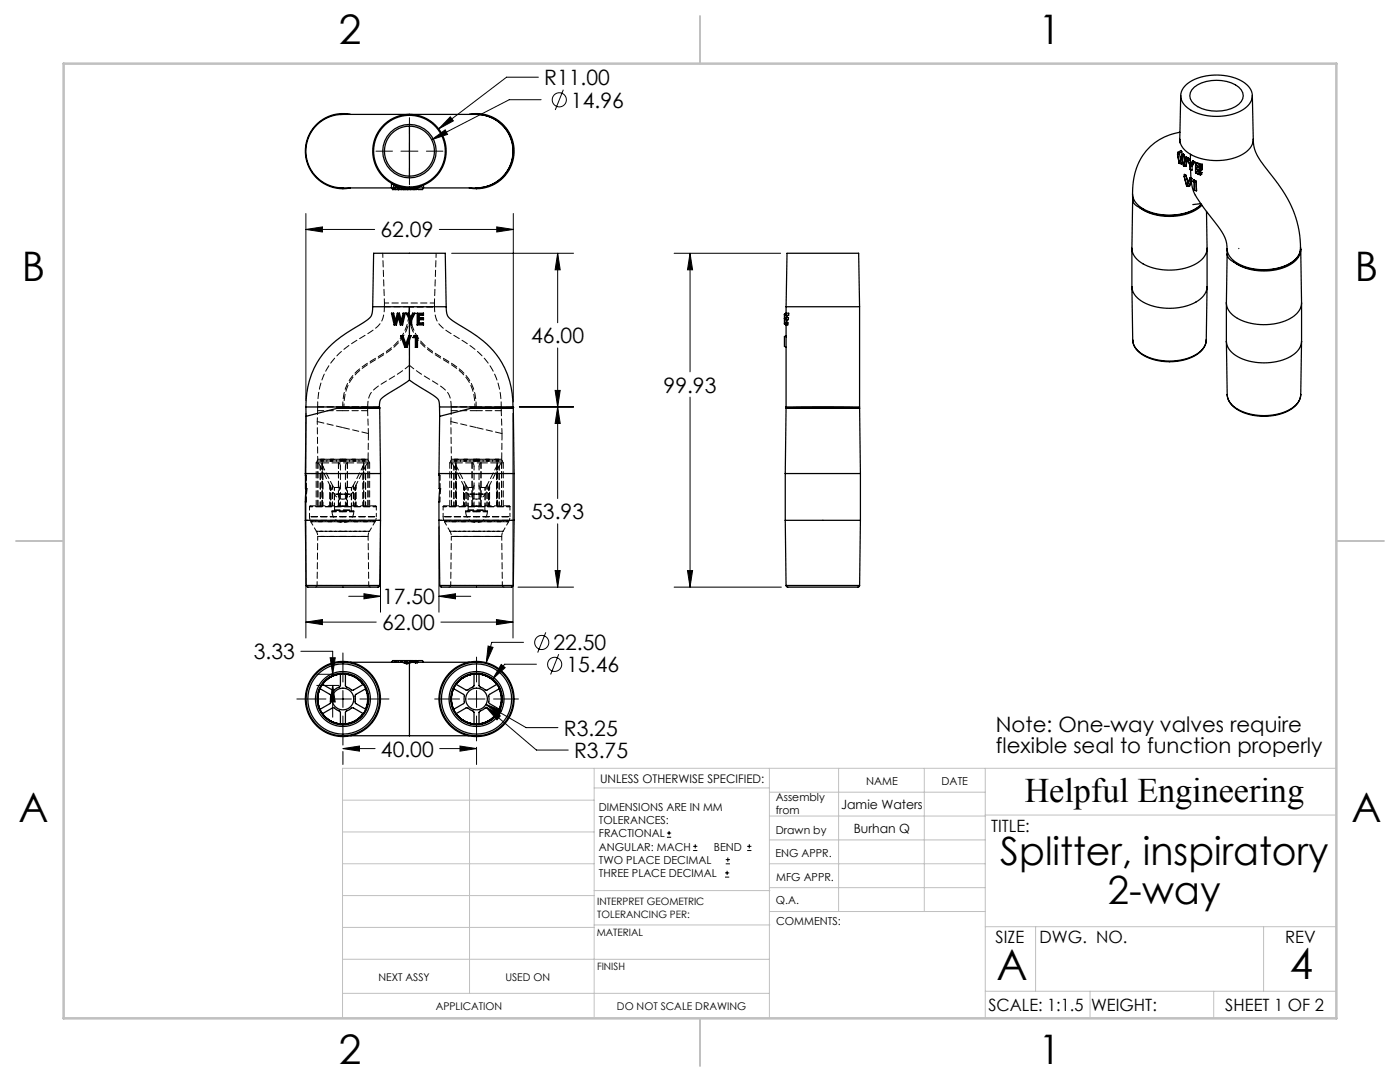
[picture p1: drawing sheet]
<svg xmlns="http://www.w3.org/2000/svg" width="279mm" height="216mm" viewBox="0 0 279 216" stroke-linecap="round" stroke-linejoin="round" font-family="sans-serif">
<g fill="none" stroke="#000" stroke-width=".2">
<path d="M107.4 15.4h-6.3l-13.6 10.3M108 19.9h-6.4l-15.5 8M112.4 17.9l-1.6 4M75 30.2h3.3M80 30.2h3.4M81.7 23.5v3.3M81.7 28.5v3.4M81.7 33.5v3.3M85.1 30.2h3.3M86.1 27.9l2.7-2 .5 .9zM89.9 23.3l.6 .8-3 1.6zM61 45.8l3.3-.5v1z"/>
<path d="M61 42.6v37.3M61 45.8h13.8M87.7 45.8h14.7M90.1 50.5h24.4M99.1 45.3l3.3 .5-3.3 .5zM102.4 42.6v37.6M111.3 50.5l.5 3.3h-1zM111.3 50.5v13.9M134.5 50.5h21.3M137.7 50.5l.5 3.3h-1zM137.7 50.5v23.7M110.8 77.9h1l-.5 3.3z"/>
<path d="M111.3 69.4v30.1M137.7 79.2v38M61 82.5v44.8M102.4 82.5v44.8M103.6 81.2h10.9M111.3 81.2l.5 3.3h-1zM69.6 119h6.3M72.6 118.5l3.3 .5-3.3 .5zM75.9 105.1v17.1M87.6 119l3.3-.5v1zM87.6 105.1v17.1M87.6 119h6.4"/>
<path d="M103.4 117.2h11.1M110.8 113.9h1l-.5 3.3zM111.3 104.5v12.7M134.5 117.2h21.4M137.2 113.9h1l-.5 3.3zM59.2 139.5h5.9M60 130h6.4v4.5M61 124.1l3.3-.5v1zM61 124.1h14.1M63.2 134.5h4.5M63.2 136.8h4.5M65.9 131.2h1l-.5 3.3z"/>
<path d="M66.4 136.8l.5 3.3h-1zM66.4 136.8v6.3M66.7 139.5h3.4M68.4 130.3v5.8M68.4 137.8v3.4M71.8 139.5h5.8M86.7 139.5h5M88 124.1h14.4M93.4 139.5h3.4M95.1 131.1v5M95.1 137.8v3.4M97.4 128.9l1 .3-1.4 3z"/>
<path d="M98.5 139.5h5M99.1 123.6l3.3 .5-3.3 .5zM100 132.6l.8 .6-2.5 2.3zM104.5 128.2h-6.4l-1.1 4M107.1 132.5h-6.4l-2.4 3M108.9 126.2l-1.6 4M111.5 130.5l-1.6 4.1M68.4 149.4l3.3-.5v1zM68.4 149.9v2.6M68.4 149.4h6.5M68.4 142.9v5.8M87.8 149.4h7.3"/>
<path d="M91.8 148.9l3.3 .5-3.3 .5zM95.1 142.9v4.9M95.1 149.1v3.4M97 140.6l3.1 1.2-.5 .9zM97 140.6l8 4.6h6.3M97 141.1l10.1 8.6h6.3M97 141.1l2.8 1.8-.6 .7zM133.1 167.1h.8M133.1 166.2h.8M133.5 165.8v.8M138.3 169.7h.9M138.3 168.9h.9"/>
<path d="M138.8 168.5v.8M144.7 175h.8M144.7 174.2h.8M144.8 172.4h.9M144.8 171.5h.9M145.1 173.8v.8M145.3 171.1v.8M149.1 169.7h.9M149.1 168.9h.9M149.5 168.5v.8"/>
<circle cx="111.6" cy="19.9" r="1.41"/>
<circle cx="108.1" cy="128.2" r="1.41"/>
<circle cx="110.7" cy="132.6" r="1.41"/>
</g>
<g fill="none" stroke="#c0c0c0" stroke-width=".2">
<path d="M68.4 159.7h50.2M93.7 153.3v44.9M118.6 153.3v49.9M118.6 157.2h34.9M153.5 153.3v49.9M153.5 158.1h43.1M167.4 153.3v28.6M184.5 153.3v28.6M196.6 153.3v49.9M266.7 153.3h-198.3v49.9M68.4 178.7h50.2M68.4 172.4h50.2"/>
<path d="M68.4 166h50.2M118.6 177.7h35.1M153.5 167.6h43.1M153.5 162.8h43.1M153.5 172.4h43.1M153.5 177.1h43.1M196.6 162.6h70.1M68.4 198.2h85.1M68.4 185.1h50.2M68.4 191.4h50.2M118.6 191.4h34.9M118.6 184.6h35.1"/>
<path d="M153.7 181.9h42.9M196.6 197.8h70.1M196.6 184.9h70.1M206.7 184.9v12.9M217.5 197.8v5.4M242.2 197.8v5.4M252.2 184.9v12.9"/>
</g>
<path d="M139.7 3.2v9.5M3.2 107.9h9.5M266.7 107.9h9.5M139.7 203.2v9.5" fill="none" stroke="#c0c0c0" stroke-width=".25"/>
<path d="M12.7 12.7h254v190.5h-254z" fill="none" stroke="#c0c0c0" stroke-width=".5"/>
<path d="M110.8 113.9h1l-.5 3.3zM111.3 81.2l.5 3.3h-1zM110.8 77.9h1l-.5 3.3zM111.3 50.5l.5 3.3h-1zM99.1 123.6l3.3 .5-3.3 .5zM61 124.1l3.3-.5v1zM72.6 118.5l3.3 .5-3.3 .5zM87.6 119l3.3-.5v1zM99.1 45.3l3.3 .5-3.3 .5zM61 45.8l3.3-.5v1zM137.7 50.5l.5 3.3h-1zM137.2 113.9h1l-.5 3.3zM89.9 23.3l-2.4 2.4 3-1.6zM86.1 27.9l3.2-1.1-.5-.9zM68.4 149.4l3.3-.5v1zM91.8 148.9l3.3 .5-3.3 .5zM97 140.6l2.6 2.1 .5-.9zM97 141.1l2.2 2.5 .6-.7zM100 132.6l-1.7 2.9 2.5-2.3zM97.4 128.9l-.4 3.3 1.4-3zM65.9 131.2h1l-.5 3.3zM66.4 136.8l.5 3.3h-1z" fill="#000"/>
<g fill="none" stroke="#000" stroke-width=".25">
<path d="M235.6 19l-.1 8.8a3.6 3.6 0 0 0 2.1 3M236.7 17a10.6 10.6 0 0 1 10.4-1.2 3.9 3.9 0 0 1 2.8 3.5 4.8 4.8 0 0 1-4 3.5 10.4 10.4 0 0 1-9.3-1.7 2.71 2.71 0 0 1 .1-4.1zM238.4 17.4a7.9 7.9 0 0 1 8.8 0 2.08 2.08 0 0 1 0 3.4 7.9 7.9 0 0 1-8.8 0 2.08 2.08 0 0 1 0-3.4zM249.9 19l.2 8.8a4.1 4.1 0 0 1-3.1 3.5 11.6 11.6 0 0 1-9.4-.5M67.9 37.5h.5M68.6 22.8h-.7M69.9 22.8a7.5 7.5 0 0 0-9 7.4 7.5 7.5 0 0 0 9 7.3M78.1 37.5h2.8M78.1 37.5l.3 .3h.5M78.6 36.8l.3 .3M78.6 36.8l-.5-.2v.9M78.6 36.8v.7l-.2 .3"/>
<path d="M78.9 37.1h.4M78.9 37.1v.7M79.3 37.1l.4 .1M79.3 37.1l.1 .7M79.7 37.2l.4 .2M79.7 37.2l-.1 .6M80.1 37.4h.3M80.1 37.4v.4M80.1 37.8h-1.2M80.1 37.8h.9M80.4 37.4l.5 .1M80.4 37.4l.2 .4"/>
<path d="M80.9 37.5l-.3 .3M80.9 37.5h.1M81 37.5v.3M81.1 37.5h.5M81.1 37.5l.3 .3M81.5 37.5h-.4M81.5 37.5l-.1 .3M81.7 22.8h9.3a22.4 22.4 0 0 1 6.6 .5 7.3 7.3 0 0 1 4.7 8.1 7.3 7.3 0 0 1-7.3 6.1M81.7 22.8h-10.2a17.9 17.9 0 0 0-5.6 .5 7.4 7.4 0 0 0-4.6 8.8 7.4 7.4 0 0 0 8.3 5.4h8.5M81.7 22.8a7.3 7.3 0 0 1 7.3 7.4 7.3 7.3 0 0 1-7.3 7.3M81.7 22.8a7.3 7.3 0 0 0-7.3 7.4 7.3 7.3 0 0 0 7.3 7.3M81.7 25.2v10"/>
<path d="M82.4 37.5h-.5v.3M82.4 37.5l.1 .3M82.6 37.7l.2 .1M82.7 37.6l.1 .2M82.8 37.4l-.5 .1M82.8 37.4l-.4 .1M82.8 37.4l-.3 .4h-1.5M83.3 37.5v-.2l1.2-.3v.5M83.3 37.5h1.2M83.3 37.5l.2 .3h.8l.2-.3M83.3 37.5h-1.6M83.3 37.5l-.2 .3h-.3"/>
<path d="M84.5 37.5h10.5M93.7 22.8a7.5 7.5 0 0 1 8.9 7.4 7.5 7.5 0 0 1-9 7.3M95 22.8a7.3 7.3 0 0 1 7.4 7.4 7.3 7.3 0 0 1-7.4 7.3M226 38.7v1.1M226 39.8l-.1 9.8M226 39.8l.3 .8 1.1 .8M235 30.8l.3 1.8M235 30.8h.1M235.1 30.4l.3 .2M235.1 30.4l-.1 .4M235.3 32.6h.1M235.4 30.6l-.4 .2"/>
<path d="M235.4 30.6l.2 1.3M235.4 32.6h.1M235.4 32.6l.4 .1M235.5 27.8l-.1 .7M235.5 26.4a11.3 11.3 0 0 0-9.5 11.3 4 4 0 0 0 3.2 4.5 11.1 11.1 0 0 0 10.2-1.1l.3-.3M235.8 31.2v.1M235.8 31.2l-.4 1.4M235.8 31.3l.4 1.8M235.8 31.3h.1M235.9 30.3v.6M235.9 30.3l-.2-.3-.6 .4M235.9 30.3l-.5 .3"/>
<path d="M235.9 30.9l.3-.2 .2 .2M235.9 30.9l.3 .1M235.9 30.9l-.1 .3M236 31.9l-.2 .8M236 32.3v.3l-.2 .1M236.2 31l-.4 .3M236.2 31l.2 1.3M236.2 33.1h.1M236.3 33.1h.1M236.3 33.1l.3 .1M236.3 35.2h.1M236.3 35.2l.5 1.9"/>
<path d="M236.4 30.9l.1 1.1M236.4 30.9l-.2 .1M236.6 31.7l-.3 1.4M236.7 35l-.3-.2-.1 .4M236.7 35l-.4 .2M236.7 35l.4 1.6M236.7 35l.5 1.4M236.7 31.3l.3 .2M236.7 31.3l-.1 .4M236.8 37.1h.1M236.9 37.1h.1M236.9 37.1l.3 .1"/>
<path d="M237 31.5l-.4 .2M237 31.5l-.4 1.7M237 31.5h.1M237.1 32l.4 1.1v.7M237.1 32h.1M237.1 31.6v.4M237.1 32l.4 1.1M237.2 31.6l.3 .2M237.2 31.6h-.1M237.4 35.8h.1M237.4 35.8l-.5 1.3M237.5 31.8v.2"/>
<path d="M237.5 31.8l-.4 .2M237.5 35.5h.2M237.5 35.5l.3 .1M237.5 35.5l-.1 .3M237.5 33.1v.7M237.5 32h.1M237.6 32l.2 .6M237.6 30.8v1.2M237.6 33.9l.1 1.6M237.7 35.5l.2 .1M237.7 36.2l-.2 .9-.3 .1M237.8 32.6l-.3 .5"/>
<path d="M237.8 35.6l-.4 .2M237.8 35.6l-.6 1.6M237.9 35.6l-.2 .6M237.9 35.6h-.1M237.9 32.5h.1M237.9 32.5l-.4 .6M237.9 33.1h-.4M237.9 33.1v.8l-.4-.1M238.1 32.1l.3 .2M238.1 32.1l-.2 .4M238.1 32.1l-.3 .5M238.1 36.2l.3 .2"/>
<path d="M238.3 35.9l-.2 .3zM238.3 35.9l.4 .3M238.3 36.4l.1 1.6M238.3 38h.1M238.4 38l.3 .1M238.4 32.3l-.5 .2M238.4 32.3l-.5 .8M238.4 32.3h.1M238.6 32.9l.6 .3M238.6 32.9v1.6l.6 .3M238.6 32.9v1.5l.4-.2M238.7 32.5l1.3 .3"/>
<path d="M238.7 32.5l-.1 .4M238.7 32.5l.9 .5M238.7 36.4v1.7M238.7 36.2v1.9M238.7 36.2l-.3 .2M239 34.2l.6 .4v.3M239 33.4l-.4 .2 .6 .4M239 33.4l.6 .3M239 33.1v.3M239 33.8v.4M239.1 34.2l.8 .2M239.1 34.2h-.1"/>
<path d="M239.1 33.9v.3M239.1 33.3l.8 .2M239.1 33.3l-.1 .1M239.1 33.2v.1M239.2 33.2l.4 .1M239.2 33.2h.1M239.2 34l.4 .1M239.2 34.8l.4 .1M239.6 33l-.4 .2M239.6 33v.3M239.6 33.7v.4M239.6 33.7l-.4 .3"/>
<path d="M239.9 34.4l-.1 .4-.2 .1M239.9 34.4l-.7 .4M239.9 33.5v.4l-.3 .2M239.9 33.5l-.3 .2M240 32.8l-.1 .3-.3 .2M240 32.8l-.4 .2M250.1 27.8l.1 .8a7.3 7.3 0 0 0 1.5 3.7 46.9 46.9 0 0 1 6 8.8 18.2 18.2 0 0 1 1.7 9.2 5.9 5.9 0 0 1-4.7 3.3 10.4 10.4 0 0 1-8.8-1.9 3.8 3.8 0 0 1-1.1-3.2l-.2-.8a11.2 11.2 0 0 0-2.2-3.4l-2.7-3.5-1.3-2.1-.4-1.2-.3-1.3M225.9 49.6a4.2 4.2 0 0 0 3.2 3.5 11.5 11.5 0 0 0 10.3-1 3.3 3.3 0 0 0 1.5-2.5M225.9 49.6v7.6M225.9 57.2a4.3 4.3 0 0 0 3.3 3.6 11.4 11.4 0 0 0 10.3-1.1 3.2 3.2 0 0 0 1.4-2.5M225.9 57.2l.2 10.6M239.6 40.6l-1.5 .2"/>
<path d="M239.8 40.8a10.5 10.5 0 0 1-8.9 2l-1.9-.5-1.6-.9M239.9 40.9a10.4 10.4 0 0 1-10.1 1.7l-1.1-.4-1.3-.8M240.8 42.2l.1 7.4M240.9 57.2l-.2 10.6a4.5 4.5 0 0 1-3.6 3.7 10.7 10.7 0 0 1-10.1-1.6l-.7-1-.2-1M240.9 49.6v7.6M244.9 49.6v1.1M244.9 50.7l-.1 9.8M244.9 50.7a1.84 1.84 0 0 0 1.4 1.6M247.2 49.6h.1M259.5 49.3l.1 .5M259.5 49.6a3.9 3.9 0 0 1-2.8 3.4 11.3 11.3 0 0 1-10.4-.7M259.6 49.8h.1"/>
<path d="M259.6 49.8a4.1 4.1 0 0 1-3.1 3.5 11.2 11.2 0 0 1-10.2-1M259.6 49.8l.2 10.7M74.4 61.2a2.67 2.67 0 0 1-1.4 2.9 33.3 33.3 0 0 0-8.1 6 16.4 16.4 0 0 0-3.9 11.1M74.4 61.2h7.3M74.4 61.2l.2-10.7h14.3l.1 10.7M78.1 62.5h.5M78.1 62.5l.6 2.3M78.1 62.5l.3 .2M78.4 62.7h.1M78.4 62.7l.4 1.9M78.4 62.7l.5 1.9M78.6 62.5l-.2 .2"/>
<path d="M78.6 62.5l.3 1.5M78.7 64.8h.4M78.8 64.6h.1M78.8 64.6l-.1 .2M78.9 64.6v.1M78.9 64v.7M78.9 64.6h.1M79 64.6l.1 .2M79.3 62.5l.2 .2M79.3 62.5h.4M79.3 62.5l-.4 1.5M79.5 62.7l-.6 1.9"/>
<path d="M79.5 63.3l-.4 1.5M79.5 63.3l.4 1.5M79.5 62.7h.1M79.5 62.7v.6M79.5 62.7l.6 1.9M79.6 62.7l.5 1.9M79.7 62.5l-.1 .2M79.7 62.5l.4 1.5M79.9 64.8h.4M80 67h.4M80 67l.8 2.3M80 67l.2 .2"/>
<path d="M80.1 64.6h.1M80.1 64.6l-.2 .2M80.1 64.6v.1M80.1 64v.7M80.1 64.6l.2 .2M80.2 67.2l.8 1.9M80.4 67l-.2 .2M80.4 67l.6 1.6M80.4 62.5l.2 .2M80.4 62.5h.5M80.4 62.5l-.3 1.5M80.6 62.7l-.5 1.9"/>
<path d="M80.8 69.3h.4M80.9 62.5l-.3 .2M80.9 62.5l-.6 2.3M81 69.1h.1M81 69.1l-.2 .2M81 68.6v.5M81.1 62.5l.3 .2M81.1 62.5l.6 1.3M81.1 62.5h.4M81.1 69.1l.1 .2M81.4 62.7l.5 1.1h-.2M81.5 62.5l.2 .3"/>
<path d="M81.5 62.5l-.1 .2M81.6 67l.1 .2M81.6 67h.4M81.6 67l-.6 1.6M81.7 62.8l.2 .5M81.7 63.8h.1M81.7 63.8v.1M81.7 75.8l3.5 2.3a5.1 5.1 0 0 1 2.3 1.8l.2 1.3M81.7 61.2v1.6M81.7 61.2h7.3M81.7 67.9v7.9M81.7 75.8l-1.7 1.2a15.4 15.4 0 0 0-4.1 2.8l-.2 1.4"/>
<path d="M81.7 63.8v1l.2-.2M81.7 67.2h.1M81.7 67.2l-.7 1.9M81.8 67.2l-.7 1.9M81.9 64.6h.1M81.9 63.3v1.3M82 63.8v.8M82 63.8h.2M82 64.6l.2 .2M82 67l-.2 .2M82 67l-.8 2.3M82.2 64.8l-.5 .1v2.1"/>
<path d="M82.2 63.8v1M82.4 62.5l.1 .2M82.4 62.5l-.5 .8M82.4 62.5h.4M82.4 67.4h.5M82.5 62.7l-.5 1.1M82.7 67l-.3 .4M82.7 67l.1 .2M82.7 67h.6M82.8 67.2h.3v1.9M82.8 67.2l-.4 .2M82.8 67.2h.1"/>
<path d="M82.8 62.5l-.3 .2M82.8 62.5l-.6 1.3M82.9 69.3h.4M82.9 67.4v1.9M83.1 69.1h.1M83.1 67.2v1.9M83.1 69.1l-.2 .2M83.1 69.1l.2 .2M83.3 62.5h1.2M83.3 62.5v2.3M83.3 62.5l.2 .2M83.3 64.8h1.2"/>
<path d="M83.3 67l-.4 .4M83.3 67v2.3M83.5 62.7v1.9h.8M83.5 62.7h.8M83.5 64.6h.8M83.5 62.7l.2 .2M83.7 63.4l-.2 .2h.8M83.7 62.9h.8M83.7 63.4h.8M83.7 64.4l-.4 .4M83.7 62.9v.5M83.7 63.8v.6"/>
<path d="M83.7 63.8h.8M83.7 64.4h.8M84.3 62.7h.1M84.3 63.6h.1M84.3 64.6h.1M84.3 63.6h-.8l.2 .2M84.3 62.7l.2 .2M84.3 63.6l.2 .2M84.3 64.6l.2 .2M84.5 62.5l-.2 .2M84.5 62.5v.4M84.5 63.4v.4"/>
<path d="M84.5 64.4v.4M84.5 63.4l-.2 .2M84.5 64.4l-.2 .2M89 61.2a2.81 2.81 0 0 0 1.9 3.1 26.6 26.6 0 0 1 8.2 6.4 16.5 16.5 0 0 1 3.3 10.5M156.5 63.6l.4-.2h.5l-.1 .4h-.4l-.4-.2M156.5 64.6l.8-.2-.1 .4h-.3M156.5 62.7v1.9l.4 .2M156.9 67v14.2M156.9 64.8v2.2M156.9 61.2v1.3M156.9 61.2h14.6M156.9 61.2l.2-10.7h14.3l.1 10.7"/>
<path d="M156.9 62.5h.5v.4h-.5l-.4-.2M156.9 62.5v2.3M156.9 62.5l-.4 .2M156.9 67l-.4 .2v1.9l.4 .2M157.1 63.8l-.1 .6M157.1 62.9v.5M171.5 61.2v20M226.1 67.8v.1M240.7 67.8a4.4 4.4 0 0 1-3.4 3.7 10.9 10.9 0 0 1-10-1.2 3.3 3.3 0 0 1-1.2-2.4M244.8 60.5a4.2 4.2 0 0 0 3.1 3.5 11.5 11.5 0 0 0 10.4-1 3.3 3.3 0 0 0 1.5-2.5M244.8 60.5v7.6M244.8 68.1a4.3 4.3 0 0 0 3.3 3.6 11.4 11.4 0 0 0 10.3-1.1 3.2 3.2 0 0 0 1.4-2.5"/>
<path d="M244.8 68.1l.1 10.7M259.6 78.7a4.4 4.4 0 0 1-3.4 3.7 10.9 10.9 0 0 1-10-1.3 3.3 3.3 0 0 1-1.3-2.3M259.8 68.1l-.2 10.6a4.5 4.5 0 0 1-3.7 3.7 10.7 10.7 0 0 1-10-1.6l-.7-1-.3-1M259.8 60.5v7.6M60.9 94.5h15M60.9 94.5l.1 3h.1M61 81.2h14.7M61 81.2l.1 1.9M61.1 83.1l-.2 11.4M61.1 97.5v.1M61.1 97.5l-.2 2.1v4.2M67.2 81.5l-6.1 1.6"/>
<path d="M67.2 81.5h8.6M75.7 81.3l-8.5 .2M75.7 81.3l.1 .2M75.7 81.2v.1M75.8 81.5l.1 13M75.9 94.5v9.3M87.6 94.5v3h.2l-.2 2.1v4.2M87.6 94.5h15M87.6 94.8h.1M87.7 81.2h14.7M87.7 81.2v1.9M87.7 83.1l-.1 11.4"/>
<path d="M87.8 97.5v.1M93.9 81.5l-6.1 1.6M93.9 81.5h8.5M102.4 81.3l-8.5 .2M102.4 81.3v.2M102.4 81.2v.1M102.4 81.5l.2 13M102.6 94.5v9.3M156.7 94.5h15M156.7 94.5v9.3M156.9 81.5h14.7M156.9 81.5l-.2 13"/>
<path d="M156.9 81.2h14.6M156.9 81.2v.2M156.9 81.4v.1M156.9 81.4l7.2-.1 7.4 .1M171.5 81.4l.1 .1M171.5 81.2v.2M171.6 81.5l.1 13M171.7 94.5v9.3M60.9 103.8h15M60.9 103.8l.2 13M61.1 116.8l.3 .4h14l.4-.4M61.1 116.8h14.7"/>
<path d="M75.9 103.8l-.1 13M87.6 103.8h15M87.6 103.8l.2 13M87.8 116.8l.3 .4h14l.3-.4M87.8 116.8h14.6M102.6 103.8l-.2 13M156.7 103.8h15M156.7 103.8l.2 13M156.9 116.8l.3 .4h14l.4-.4M156.9 116.8h14.7M171.7 103.8l-.1 13M63.9 137.4l1.9 1.2 .2 .2-.1 1.5-2 1.2a4.6 4.6 0 0 1 0-4.1z"/>
<path d="M67.9 134.5a4.7 4.7 0 0 0-3.5 2.1l1.9 1.1h.3l1.3-.8v-2.4a4.5 4.5 0 0 0-2.9 1.3M68.9 134.5a5 5 0 0 1 3.5 2.1M68.9 134.5a4.7 4.7 0 0 1 3.6 2.1l-2.1 1.1-1.3-.7-.2-.2zM69.9 132.1h10.2M72.9 137.5a5 5 0 0 1 0 4M73 137.4l-2 1.2-.1 .2v1.5l2.1 1.2M73 137.4h.1M73 137.4l.4 1 .1 1.1M73.5 139.5l-.1 1-.4 1M78.8 131.8l-.1 .3M78.9 131.8h-.5l-.3 .3M78.9 131.8l.6 .1"/>
<path d="M79 131.8l.1 .3M79.5 131.9v.2M79.5 131.9l3-.1 .1 .1M80.1 131.8l-.2 .3M80.1 132.1l.7 .3M80.1 132.1h1.9M80.2 131.8h.1M80.2 131.8l-.2 .3M80.8 132.4l.4 .1M80.9 131.8l-.1 .6M81.1 131.8l.1 .7M81.7 132.3v14.5"/>
<path d="M81.7 132.3l-.5 .2M81.8 131.8l.2 .3M81.9 131.8v.1M82 131.8l.2 .3M82 132.1l-.3 .2M82.2 132.1h-.2M82.2 132.1h.2M82.4 132.1h.9M82.4 132.1l.4-.3h.3l.2 .3M82.4 132.1v.1M82.9 132.1v.2h.4v-.2M82.9 132.2h-.5"/>
<path d="M83.1 131.8l-.2 .3M83.3 132.1l.2-.3h.8l.2 .3M83.3 132.1h10.4M90.5 137.4a5 5 0 0 0 0 4.1M90.5 137.4l2 1.2 .2 .2-.1 1.5-2.1 1.2M91.7 135.8a4.5 4.5 0 0 1 2.9-1.3v2.4l-1.3 .8h-.3l-2-1.2M94.6 134.5a5 5 0 0 0-3.6 2M95.6 134.5a5 5 0 0 1 3.5 2.1M95.6 134.5a4.7 4.7 0 0 1 3.5 2.1l-2 1.1-1.4-.7-.1-.2zM99.6 137.5a5 5 0 0 1 0 4M99.6 137.4l.4 1 .1 1.1M99.6 137.4l-1.9 1.2-.2 .2 .1 1.5 2 1.2"/>
<path d="M100.1 139.5l-.1 1-.4 1M65 143.2l1.6 .9 1.3 .3M67.9 144.5v-2.3l-.1-.3-1.4-.7-2 1.2a4.6 4.6 0 0 0 3.5 2.1M69 142l1.4-.8 2.1 1.2a4.3 4.3 0 0 1-3.6 2zM70 146.8h11.7M72.4 142.4a5 5 0 0 1-3.5 2M73 141.5h.1M81.7 146.8h11.9M91 142.4l2.1-1.2 1.4 .7 .1 .3v2.3a5 5 0 0 1-3.6-2.1M91.7 143.2l1.5 .9 1.4 .3M95.6 144.4a5 5 0 0 0 3.5-2 4.8 4.8 0 0 1-3.5 2zM95.7 142l1.4-.8 2 1.2a4.3 4.3 0 0 1-3.5 2z"/>
<circle cx="81.7" cy="30.2" r="5.3"/>
<circle cx="81.7" cy="30.2" r="5"/>
<circle cx="81.7" cy="30.2" r="7.1"/>
<circle cx="68.4" cy="139.5" r="7"/>
<circle cx="68.4" cy="139.5" r="7.5"/>
<circle cx="68.4" cy="139.5" r="2.17"/>
<circle cx="68.4" cy="139.5" r="5.2"/>
<circle cx="68.4" cy="139.5" r="5"/>
<circle cx="68.4" cy="139.5" r="7.3"/>
<circle cx="68.4" cy="139.5" r="5.5"/>
<circle cx="95.1" cy="139.5" r="7"/>
<circle cx="95.1" cy="139.5" r="7.3"/>
<circle cx="95.1" cy="139.5" r="5.2"/>
<circle cx="95.1" cy="139.5" r="5"/>
<circle cx="95.1" cy="139.5" r="2.17"/>
<circle cx="95.1" cy="139.5" r="7.5"/>
<circle cx="95.1" cy="139.5" r="5.5"/>
</g>
<g fill="none" stroke="#000" stroke-width=".2" stroke-dasharray="1.3 .6" stroke-dashoffset=".4">
<path d="M76.4 50.5l.3 10M76.7 60.5h10M76.7 60.5v.7M81.7 61.2h5h-5M81.7 69.1v-.8M86.7 60.5l.3-10M86.7 61.2v-.7M63.4 81.2v.7M63.4 92.4h.9M63.9 93l-.5-.6M63.9 93l1.9 3.8M64.4 93l-.1-.6"/>
<path d="M66.3 96.8l-1.9-3.8M67.5 92.4l.4 .2v.4M69.3 92.4l-.3 .2-.1 .4M71 96.8l2-3.8M72.5 93v-.6M72.5 93l-2 3.8M72.5 92.4h.9M73.4 81.9v-.7M73.4 92.4l-.4 .6M90 81.2l.1 .7M90.1 92.4h.9M90.6 93l-.5-.6"/>
<path d="M90.6 93l1.9 3.8M91.1 93l-.1-.6M93 96.8l-1.9-3.8M94.2 92.4l.3 .2 .1 .4M96 92.4l-.3 .2-.1 .4M97.7 96.8l1.9-3.8M99.1 93l.1-.6M99.1 93l-1.9 3.8M99.2 92.4h.9M100 81.9v-.7M100.1 92.4l-.5 .6M66.8 101.1v.7"/>
<path d="M70.1 101.8v-.7M70.6 102.1h-4.3M93.4 101.1v.7M96.8 101.8v-.7M97.3 102.1h-4.4"/>
</g>
<path d="M61.8 101.1h13.3h-13.3M61.8 101.1v2M68.4 103.1h6.7h-13.3h6.6M75.1 103.1v-2M88.4 101.1h13.4h-13.4M88.4 101.1v2M95.1 103.1h6.7h-13.4h6.7M101.8 103.1v-2" fill="none" stroke="#000" stroke-width=".2" stroke-dasharray="1.3 .6" stroke-dashoffset=".6"/>
<g fill="none" stroke="#000" stroke-width=".2" stroke-dasharray="1.3 .6" stroke-dashoffset=".2">
<path d="M81.7 61.2v2.7M63.1 92.4v8.5M63.4 92.4v8.5M64.3 92.5v8.4M64.3 92.4v8.5M67.5 92.4v8.5M68.6 81.2h4.8M69.3 92.4v8.5M72.5 92.4v8.5M73.4 92.4v8.5M75.8 81.5h-8.6M89.8 92.4v8.5"/>
<path d="M90.1 81.2h4.7M90.1 92.4v8.5M90.9 92.5v8.4M91 92.4v8.5M94.2 92.4v8.5M96 92.4v8.5M99.2 92.4v8.5M100.1 92.4v8.5M102.4 81.5h-8.5M61.1 100.2l.2-2.7M61.9 100.9h6.5M63.4 100.9v-8.5"/>
<path d="M64.3 100.9v-8.5M66.8 101.8h3.3h-3.3M67.5 100.9v-8.5M68.4 100.9h6.5M68.4 104.1h-6.4h12.8h-6.4M68.4 101.1h-1.6h3.3h-1.7M69.3 100.9v-8.5M72.5 100.9v-8.5M72.6 100.9v-8.4M73.4 100.9v-8.5M73.8 100.9v-8.5M87.8 100.2l.2-2.7"/>
<path d="M88.6 100.9h6.5M90.1 100.9v-8.5M91 100.9v-8.5M93.4 101.8h3.4h-3.4M94.2 100.9v-8.5M95.1 100.9h6.5M95.1 104.1h-6.4h12.8h-6.4M95.1 101.1h-1.7h3.4h-1.7M96 100.9v-8.5M99.2 100.9v-8.5M99.3 100.9v-8.4M100.1 100.9v-8.5"/>
<path d="M100.4 100.9v-8.5"/>
</g>
<g fill="none" stroke="#000" stroke-width=".2" stroke-dasharray="1.3 .6" stroke-dashoffset=".5">
<path d="M81.7 61.2v4.1M63.4 81.9l-.1 2.2M63.9 93v7.9M64.4 93v7.9M65.8 96.8v4.1M66.3 96.8v4.1M66.7 98.6a2 2 0 0 0 1.7 1M67.7 97.3h-1M68.4 99.6a2 2 0 0 0 1.8-1M68.9 93v7.9M70.1 97.3h-.9M70.5 96.8v4.1"/>
<path d="M71 96.8v4.1M72.5 93v7.9M73 93v7.9M90.1 81.9l-.1 2.2M90.6 93v7.9M91.1 93v7.9M92.5 96.8v4.1M93 96.8v4.1M93.4 98.6a2 2 0 0 0 1.7 1M94.4 97.3h-1M95.1 99.6a2 2 0 0 0 1.7-1M95.6 93v7.9"/>
<path d="M96.8 97.3h-1M97.2 96.8v4.1M97.7 96.8v4.1M99.1 93v7.9M99.6 93v7.9M61.8 103.1l.2 1M62 104.1l1.1 1.9M63.1 106l.3 1M63.4 107l-.1 9.8M63.9 100.9v-7.9M64.4 100.9v-7.9M65.8 100.9v-4.1"/>
<path d="M66.3 102.1h2.1M66.3 100.9v-4.1M67.9 100.9v-7.9M68.4 106h5.3h-10.6h5.3M68.4 102.1h2.2M68.4 101.9h-2.1M70.5 100.9v-4.1M70.6 101.9h-2.2M71 100.9v-4.1M72.5 100.9v-7.9M73 100.9v-7.9M73.5 107l.2-1"/>
<path d="M73.6 116.8l-.1-9.8M73.7 106l1.1-1.9M74.8 104.1l.3-1M88.4 103.1l.3 1M88.7 104.1l1.1 1.9M89.8 106l.3 1M90.1 107l-.1 9.8M90.6 100.9v-7.9M91.1 100.9v-7.9M92.5 100.9v-4.1M92.9 102.1h2.2M93 100.9v-4.1"/>
<path d="M94.6 100.9v-7.9M95.1 106h5.3h-10.6h5.3M95.1 102.1h2.2M95.1 101.9h-2.2M97.2 100.9v-4.1M97.3 101.9h-2.2M97.7 100.9v-4.1M99.1 100.9v-7.9M99.6 100.9v-7.9M100.1 107l.3-1M100.3 116.8l-.2-9.8M100.4 106l1.1-1.9"/>
<path d="M101.5 104.1l.3-1"/>
</g>
<path d="M63.3 84.1l5.1 1.2M68.4 92h-5.1h10.3h-5.2M68.4 85.3l5.1 1.2M90 84.1l5.1 1.2M94.8 81.2h5.2M95.1 92h-5.1h10.2h-5.1M95.1 85.3l5.1 1.2M68.4 116.8h-5.1h10.3h-5.2M95.1 116.8h-5.1h10.3h-5.2" fill="none" stroke="#000" stroke-width=".2" stroke-dasharray="1.3 .6" stroke-dashoffset="-.1"/>
<g fill="none" stroke="#000" stroke-width=".2" stroke-dasharray="1.3 .6">
<path d="M76.7 61.2h5M81.7 61.2h.1M81.7 72.9v-9M61.1 94.8h-.1M61.3 97.5h-.2M63.1 92.4h.3M63.3 92l-.2 .4M63.4 81.2h5M63.4 81.9h5M63.4 91.6l-.1 .4M64.3 92.4h3.2M66 97.3l-.2-.5"/>
<path d="M66 97.3h-.1M66 97.2v.1M66.3 96.8l.4 .5M67.7 97.3l.2-.5M68.4 81.9h5M68.4 81.2h.2M68.4 98.6h-1.7h3.5h-1.8M68.9 96.8l.3 .5M69.3 92.4h3.2M70.1 97.3l.4-.5M70.9 97.3h.1M71 96.8l-.1 .5"/>
<path d="M73.4 81.2h-5M73.4 92.4h.4M73.5 91.6v-5.1M73.6 92l-.1-.4M73.8 92.4l-.2-.4M75.7 81.3h.1M87.8 94.8h-.2M88 97.5h-.2M89.8 92.4h.3M90 92l-.2 .4M90.1 81.9h4.9M90.1 91.6l-.1 .4"/>
<path d="M91 92.4h3.2M92.7 97.3l-.2-.5M92.7 97.3h-.1M92.7 97.2v.1M93 96.8l.4 .5M94.4 97.3l.2-.5M95 81.9h5M95 81.2h-5M95.1 98.6h-1.7h3.4h-1.7M95.6 96.8l.2 .5M96 92.4h3.2M96.8 97.3l.4-.5"/>
<path d="M97.5 97.3h.1M97.6 97.3h-.1M97.7 96.8l-.2 .5M100.1 92.4h.3M100.1 91.6l.1-5.1M100.2 92l-.1-.4M100.4 92.4l-.2-.4M102.4 81.3h.1M61.1 100.2h-.2M61.9 100.9l-.1 .2M63.3 116.8l-.3 .4M66.3 101.9v.2"/>
<path d="M66.6 100.9l.2 .2M66.8 101.8l-.2 .1M70.1 101.1l.1-.2M70.2 101.9l-.1-.1M70.6 102.1v-.2M73.9 117.2l-.3-.4M75.1 101.1l-.2-.2M75.8 116.8h-14.7M87.8 100.2h-.2M88.6 100.9l-.2 .2M90 116.8l-.4 .4M92.9 101.9v.2"/>
<path d="M93.3 100.9l.1 .2M93.4 101.8l-.1 .1M96.8 101.1l.1-.2M96.9 101.9l-.1-.1M97.3 102.1v-.2M100.6 117.2l-.3-.4M101.8 101.1l-.2-.2M102.4 116.8h-14.6"/>
</g>
<path d="M67.5 92.4h1.8M94.2 92.4h1.8" fill="none" stroke="#000" stroke-width=".2" stroke-dasharray="1.3 .6" stroke-dashoffset=".9"/>
<path d="M81.7 72.9l2.1 1.6 3.6 2.2a4.4 4.4 0 0 1 2.6 4.5M68.4 81.2h-5M68.4 91.6h-5h10.1h-5.1M73.4 81.2a4.4 4.4 0 0 1 2.7-4.5l3.7-2.3 1.9-1.5M95.1 91.6h-5h10h-5M66.3 102.1a2.17 2.17 0 0 0 2.1 2.2 2.17 2.17 0 0 0 2.2-2.2M68.4 107h5.1h-10.1h5M92.9 102.1a2.17 2.17 0 0 0 2.2 2.2 2.17 2.17 0 0 0 2.2-2.2M95.1 107h5h-10h5" fill="none" stroke="#000" stroke-width=".2" stroke-dasharray="1.3 .6" stroke-dashoffset=".1"/>
<path d="M76.7 61.2a5.1 5.1 0 0 1-3 5.2 24.3 24.3 0 0 0-7.5 5.8 14.3 14.3 0 0 0-2.8 9M61.1 94.8v2.7M61.1 97.6v2.6M61.1 97.5v-2.7M68.4 81.2a9.2 9.2 0 0 1 4.7-8.6l2.9-1.8a10.1 10.1 0 0 0 5.7-9.6M73.5 86.5l-.1-4.6M87.8 94.8v2.7M87.8 97.6v2.6M87.8 97.5v-2.7M95 81.2a9.2 9.2 0 0 0-4.6-8.6l-3-1.8a10.1 10.1 0 0 1-5.7-9.6M100 81.2a14.2 14.2 0 0 0-7.2-12.9l-3.5-2.2a4.9 4.9 0 0 1-2.6-4.9M100.2 86.5l-.2-4.6" fill="none" stroke="#000" stroke-width=".2" stroke-dasharray="1.3 .6" stroke-dashoffset=".3"/>
<g fill="none" stroke="#000" stroke-width=".2" stroke-dasharray="1.3 .6" stroke-dashoffset=".7">
<path d="M81.7 63.9a9.9 9.9 0 0 0 5.1 6.8l2.2 1.4a10.4 10.4 0 0 1 5.3 5.7l.4 2.1 .1 1.3M81.7 63.9a9.9 9.9 0 0 1-5 6.8l-2.3 1.4a10.4 10.4 0 0 0-5.3 5.7l-.4 2.1-.1 1.3M63.3 84.1l.1 7.5M65.9 97.3v3.6M66 97.3v3.6M66.7 97.3v3.6M67.7 97.3v3.6M69.2 97.3v3.6M70.1 97.3v3.6M70.9 97.3v3.6M90 84.1l.1 7.5M92.6 97.3v3.6"/>
<path d="M92.7 97.3v3.6M93.4 97.3v3.6M94.4 97.3v3.6M95.8 97.3v3.6M96.8 97.3v3.6M97.5 97.3v3.6M66 100.9v-3.6M66.7 100.9v-3.6M67.7 100.9v-3.6M69.2 100.9v-3.6M70.1 100.9v-3.6M70.9 100.9v-3.6"/>
<path d="M92.7 100.9v-3.6M93.4 100.9v-3.6M94.4 100.9v-3.6M95.8 100.9v-3.6M96.8 100.9v-3.6M97.5 100.9v-3.6M97.6 100.9v-3.6"/>
</g>
<path d="M65.9 97.3l.8 1.3M70.2 98.6l.7-1.3M75.9 94.5h-15M92.6 97.3l.8 1.3M96.8 98.6l.8-1.3M102.6 94.5h-15M75.9 103.8h-15M102.6 103.8h-15" fill="none" stroke="#000" stroke-width=".2" stroke-dasharray="1.3 .6" stroke-dashoffset=".8"/>
<g font-size="8.5">
<text x="198.9" y="195.5">A</text>
<text x="257.4" y="195.4">4</text>
</g>
<g font-size="8.1">
<text x="67.6" y="8.9">2</text>
<text x="207.3" y="8.9">1</text>
<text x="4.4" y="56.1">B</text>
<text x="270.4" y="56.1">B</text>
<text x="3.7" y="164.1">A</text>
<text x="269.7" y="164.1">A</text>
<text x="67.6" y="212.4">2</text>
<text x="207.3" y="212.4">1</text>
</g>
<g font-size="7.8">
<text x="199.6" y="172.6">Splitter, inspiratory</text>
<text x="221.1" y="180.3">2-way</text>
</g>
<text font-size="6.9" x="204.5" y="160.1">Helpful Engineering</text>
<g font-size="4.2">
<text x="108.6" y="17">R11.00</text>
<text x="113.9" y="21.5">14.96</text>
<text x="75.9" y="47.4">62.09</text>
<text x="106" y="68.5">46.00</text>
<text x="132.4" y="78.3">99.93</text>
<text x="106" y="103.6">53.93</text>
<text x="76.3" y="125.7">62.00</text>
<text x="76.3" y="120.6">17.50</text>
<text x="50.7" y="131.6">3.33</text>
<text x="110.4" y="129.8">22.50</text>
<text x="113" y="134.1">15.46</text>
<text x="112.5" y="146.8">R3.25</text>
<text x="198.8" y="146">Note: One-way valves require</text>
<text x="76" y="151">40.00</text>
<text x="114.6" y="151.3">R3.75</text>
<text x="198.8" y="150.2">flexible seal to function properly</text>
</g>
<g font-size="3.4">
<text x="197.8" y="166">TITLE:</text>
<text x="198.7" y="188.1">SIZE</text>
<text x="207.5" y="188.1">DWG. NO.</text>
<text x="256.5" y="188.2">REV</text>
<text x="197.3" y="201.8">SCALE: 1:1.5</text>
<text x="217.7" y="201.8">WEIGHT:</text>
<text x="244.5" y="201.7">SHEET 1 OF 2</text>
</g>
<g font-size="2.5">
<text x="167.9" y="161.4">Jamie Waters</text>
<text x="170.4" y="166.2">Burhan Q</text>
</g>
<text font-size="2.4" x="119.8" y="156.2">UNLESS OTHERWISE SPECIFIED:</text>
<g font-size="2.2">
<text x="119.5" y="161.8">DIMENSIONS ARE IN MM</text>
<text x="154.9" y="159.9">Assembly</text>
<text x="172.8" y="156.7">NAME</text>
<text x="187.9" y="156.7">DATE</text>
<text x="119.5" y="164.4">TOLERANCES:</text>
<text x="119.5" y="167.1">FRACTIONAL</text>
<text x="154.9" y="166.3">Drawn by</text>
<text x="154.9" y="162.5">from</text>
<text x="119.5" y="169.7">ANGULAR: MACH</text>
<text x="119.5" y="172.4">TWO PLACE DECIMAL</text>
<text x="142.5" y="169.7">BEND</text>
<text x="154.8" y="171">ENG APPR.</text>
<text x="119.5" y="175">THREE PLACE DECIMAL</text>
<text x="154.9" y="175.7">MFG APPR.</text>
<text x="154.9" y="180.4">Q.A.</text>
<text x="154.9" y="184.6">COMMENTS:</text>
</g>
<g font-size="2.1">
<text x="75.5" y="195.7">NEXT ASSY</text>
<text x="100.9" y="195.7">USED ON</text>
<text x="86.9" y="201.5">APPLICATION</text>
<text x="123.1" y="201.6">DO NOT SCALE DRAWING</text>
</g>
<g font-size="2">
<text x="119.2" y="180.6">INTERPRET GEOMETRIC</text>
<text x="119.2" y="183.1">TOLERANCING PER:</text>
<text x="119.1" y="186.7">MATERIAL</text>
<text x="119.1" y="193.5">FINISH</text>
</g>
</svg>
